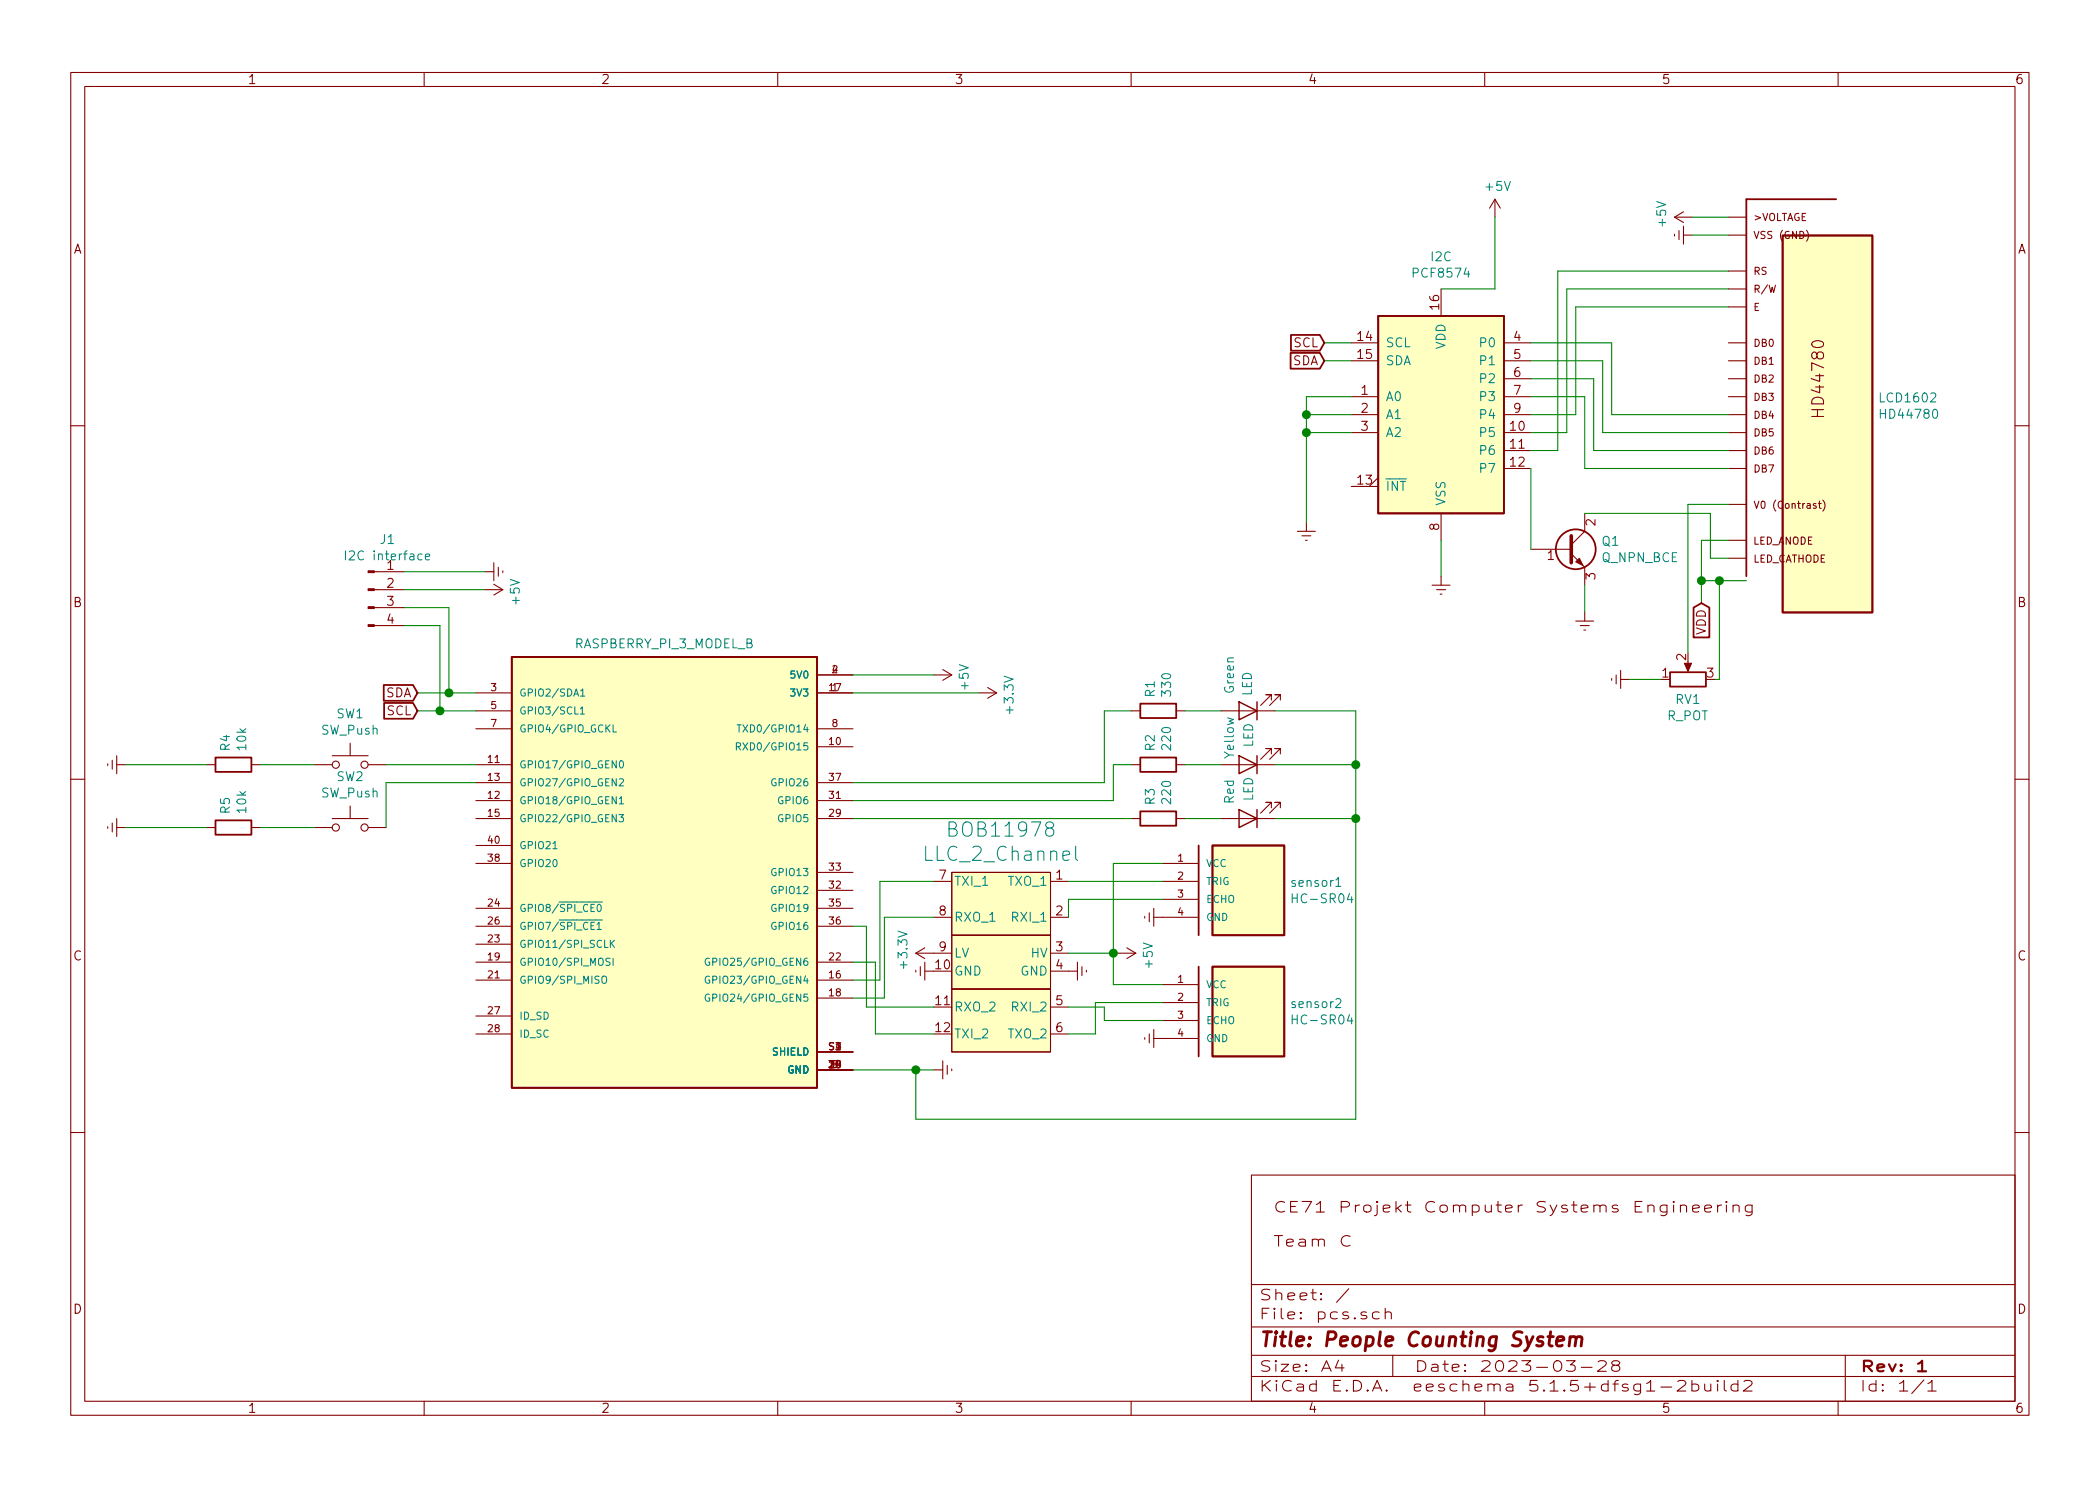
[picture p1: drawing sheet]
<svg xmlns="http://www.w3.org/2000/svg" width="297mm" height="210mm" viewBox="0 0 297 210" stroke-linecap="round" stroke-linejoin="round" font-family="sans-serif">
<g fill="none" stroke="#840000" stroke-width=".15">
<path d="M10 10.3h277v189.9h-277zM12 12.2h273v186.1h-273zM60 10.3v1.9M110 10.3v1.9M160 10.3v1.9M210 10.3v1.9M260 10.3v1.9M211.5 28.2l-.8 1.3M211.5 28.2v2.5M211.5 28.2l.7 1.3M236.9 30.7h2.5M236.9 30.7l1.2 .8"/>
<path d="M236.9 33.1v.3M237.5 32.6v1.3M238.1 33.3h1.3M238.1 30l-1.2 .7M238.1 32v2.5M244.5 33.3h2.5M244.5 30.7h2.5M244.5 38.3h2.5M191.1 48.5h3.8M191.1 51h3.8M191.1 56.1h3.8M191.1 58.7h3.8"/>
<path d="M203.8 40.9v3.8M212.7 48.5h3.8M212.7 51h3.8M212.7 53.6h3.8M212.7 56.1h3.8M212.7 58.7h3.8M244.5 40.9h2.5M244.5 43.4h2.5M244.5 48.5h2.5M244.5 51h2.5M244.5 53.6h2.5M244.5 56.1h2.5"/>
<path d="M244.5 58.7h2.5M10 60.2h2M69.8 79.6v2.6M183.5 75.2h2.6M184.1 75.8h1.3M184.7 76.4h.2M184.8 73.9v1.3M191.1 61.2h3.8M191.1 68.8h3.8M194.9 67.6l-1.2 1.2M203.8 72.6v3.8M212.7 61.2h3.8"/>
<path d="M212.7 63.7h3.8M212.7 66.3h3.8M216.5 77.7h5.7M222.2 78.4l2 1.9v2.5M224.2 72.6v2.6l-2 1.9M244.5 61.2h2.5M244.5 63.7h2.5M244.5 66.3h2.5M244.5 79h2.5M244.5 71.4h2.5M244.5 76.4h2.5M248.1 70.9l.4 1 .3-1"/>
<path d="M257.2 71.2h.4M257.4 70.9v.9l.2 .1M257.8 70.8a1.13 1.13 0 0 1 0 1.5M285 60.2h2M52.9 83.4h4.2M52.9 88.5h4.2M52.9 86h4.2M52.9 80.9h4.2M67.3 98h5.1M68.6 83.4h2.5M68.6 80.9h1.2M69.8 82.7l1.3 .7"/>
<path d="M70.5 80.3v1.2M71.1 80.8v.2M71.1 83.4l-1.3 .8M115.6 98h5M115.6 95.5h5M132.1 95.5h2.5M133.3 94.7l1.3 .8M134.6 95.5l-1.3 .8M138.4 98h2.6M139.7 97.3l1.3 .7M141 98l-1.3 .8M179.8 99.1v-.8h-.7h.7l-1.5 1.5"/>
<path d="M181.1 99.1v-.8h-.8h.8l-1.5 1.5M202.6 82.8h2.5M203.2 83.4h1.3M203.7 84.1h.3M203.8 81.5v1.3M222.9 87.9h2.5M223.5 88.5h1.3M224 89.1h.3M224.2 86.6v1.3M228 96v.3M228.6 95.5v1.3M229.2 96.1h1.3"/>
<path d="M229.2 94.9v2.5M238.8 93.6v1M10 110.3h2M15.2 108.1v.2M15.2 117v.2M15.9 107.6v1.2M15.9 116.5v1.2M16.5 117.1h1.3M16.5 108.2h1.3M16.5 106.9v2.6M16.5 115.8v2.6M29.2 117.1h1.3"/>
<path d="M29.2 108.2h1.3M35.6 117.1h1.2M35.6 108.2h1.2M44.4 117.1h2.6M44.4 108.2h2.6M47 106.9h5.1M47 115.8h5.1M49.5 105.2v1.7M49.5 114v1.8M52.1 117.1h2.5M52.1 108.2h2.5M67.3 100.6h5.1"/>
<path d="M67.3 108.2h5.1M67.3 115.8h5.1M67.3 113.3h5.1M67.3 110.7h5.1M67.3 119.6h5.1M67.3 103.1h5.1M115.6 115.8h5M115.6 105.7h5M115.6 113.3h5M115.6 110.7h5M115.6 103.1h5M160 100.6h1.3"/>
<path d="M160 108.2h1.3M160 115.8h1.3M166.4 100.6h1.2M166.4 108.2h1.2M166.4 115.8h1.2M172.7 100.6h7.6M172.7 108.2h7.6M172.7 115.8h7.6M179.8 106.7v-.8h-.7h.7l-1.5 1.5M179.8 114.3v-.8h-.7h.7l-1.5 1.6M181.1 106.7v-.8h-.8h.8l-1.5 1.5M181.1 114.3v-.8h-.8h.8l-1.5 1.6"/>
<path d="M285 110.3h2M67.3 138.7h5.1M67.3 136.1h5.1M67.3 133.6h5.1M67.3 128.5h5.1M67.3 131.1h5.1M67.3 122.2h5.1M115.6 138.7h5M115.6 136.1h5M115.6 128.5h5M115.6 131.1h5M115.6 126h5"/>
<path d="M115.6 123.4h5M129.5 134.9h5.1M129.5 134.9l1.3 .7M129.5 137.3v.2M130.2 136.8v1.2M130.8 134.1l-1.3 .8M130.8 137.4h1.3M130.8 136.1v2.6M132.1 129.8h2.5M132.1 124.7h2.5M134.6 132.3h14v7.6h-14zM134.6 123.4h14v8.9h-14z"/>
<path d="M134.6 139.9h14v8.9h-14zM148.6 134.9h2.5M148.6 129.8h2.5M148.6 137.4h3.8M148.6 124.7h2.5M152.4 136.1v2.6M153 136.8v1.2M153.7 137.3v.2M158.1 134.9h2.6M159.4 134.1l1.3 .8M160.7 134.9l-1.3 .7M161.9 129.7v.2"/>
<path d="M162.6 129.2v1.2M163.2 129.8h6.3M163.2 128.5v2.6M164.5 122.2h5M164.5 139.3h5M164.5 124.7h5M164.5 127.2h5M67.3 143.8h5.1M67.3 146.3h5.1M115.6 151.4h5M115.6 141.2h5M115.6 148.8h5"/>
<path d="M132.1 151.4h1.2M133.3 150.1v2.5M134 150.7v1.3M134.6 151.3v.2M148.6 146.3h2.5M148.6 142.5h2.5M161.9 146.8v.3M162.6 146.3v1.3M163.2 145.7v2.5M163.2 146.9h6.3M164.5 141.9h5M164.5 144.4h5"/>
<path d="M10 160.2h2M177 166.3h108v32h-108zM180.3 174.8h1.1M180.8 174.8v1.5M181.7 170.1a.77 .77 0 0 0-1 .1 .77 .77 0 0 0 0 1.1 .77 .77 0 0 0 1 .1M182 175.8l.9-.1v-.3l-.6-.1-.3 .2v.6l.1 .1 .2 .1 .6-.1M182.5 170.7h.7M183.5 170h-1v1.5h1M183.8 175.4l.2-.1 .6 .1 .1 .1v.8M184.2 170h1.3l-.8 1.5M184.7 175.7l-.7 .1-.3 .2 .1 .2 .2 .1 .7-.1M185.6 175.5a.63 .63 0 0 1 .9 0v.8"/>
<path d="M185.6 175.3v1M186.2 170.4l.6-.4v1.5M186.2 171.5h1.1M186.5 175.5a.51 .51 0 0 1 .8 0v.8M189.7 170.8h.8a.4 .4 0 0 0 .3-.7l-.3-.1h-.8v1.5M191 175a.78 .78 0 0 0-1.1 .1 .78 .78 0 0 0 0 1 .78 .78 0 0 0 1.1 .1M191.7 170.5v1M192.3 170.5l-.4 .1-.2 .2M194.8 170.5v1.3l-.1 .1-.3 .1M194.8 170l-.1 .1h.1h.1l-.1-.1v.1M195.7 171l.9-.1-.1-.3-.6-.1-.2 .2v.7l.2 .1 .6-.1M197.5 170v1.5"/>
<path d="M197.7 170.9l.5 .6M198.2 170.5l-.7 .6M198.8 170.5h.8M199.1 170v1.3l.3 .2h.2M202.9 170.1a.78 .78 0 0 0-1 .1 .78 .78 0 0 0 0 1.1 .78 .78 0 0 0 1 .1M205.6 170.6a.63 .63 0 0 1 .9 .1v.8M205.6 170.5v1M206.5 170.7a.53 .53 0 0 1 .8 0v.8M208.3 170.6a.71 .71 0 0 1 .9 .2v.4a.7 .7 0 0 1-.9 .2M208.3 170.5v1.5M210.1 170.5v.8a.58 .58 0 0 0 .8 .1M210.9 170.5v1"/>
<path d="M211.6 170.5h.8M211.9 170v1.3l.1 .1 .4 .1M213 171l.9-.1-.1-.3-.6-.1-.2 .2v.7l.2 .1 .6-.1M214.8 170.5v1M215.3 170.5l-.3 .1-.2 .2M218.6 170.1a.89 .89 0 0 0-1.2 .2 .39 .39 0 0 0 .4 .4 .85 .85 0 0 1 .8 .4 .39 .39 0 0 1-.4 .4l-.8-.1M219.3 170.5l.4 1M220.2 170.5l-.7 1.4-.2 .1M221.6 170.6a.49 .49 0 0 0-.7 .2 .74 .74 0 0 0 .7 .3l.1 .2a.66 .66 0 0 1-.8 .1M222.3 170.5h.8M222.6 170v1.3l.1 .1 .4 .1M223.6 171l1-.1v-.2a.66 .66 0 0 0-.9-.1l-.1 .1v.6l.1 .1 .2 .1 .6-.1"/>
<path d="M225.5 170.6a.64 .64 0 0 1 .8 .1v.8M225.5 170.5v1M226.3 170.7a.54 .54 0 0 1 .9 0v.8M228.8 170.6a.55 .55 0 0 0-.8 .1v.1a.74 .74 0 0 0 .8 .3l.1 .1-.1 .2-.2 .1-.6-.1M231.3 170.7h.7M232.3 170h-1v1.5h1M233.1 170.6a.64 .64 0 0 1 .9 .1v.8M233.1 170.5v1M235.8 170.5v1.2a.63 .63 0 0 1-.9 .2M235.8 170.6a.71 .71 0 0 0-1 .2v.4a.7 .7 0 0 0 1 .2M236.7 170v.1h.1l-.1-.1v.1M236.7 170.5v1"/>
<path d="M237.7 170.6a.63 .63 0 0 1 .9 .1v.8M237.7 170.5v1M239.4 171l1-.1-.1-.3-.6-.1-.3 .2 .1 .7 .2 .1 .6-.1M241.1 171l1-.1-.1-.3a.66 .66 0 0 0-.9 .1v.6a.66 .66 0 0 0 .9 .1M243 170.5v1M243.5 170.5l-.4 .1-.1 .2M244.2 170l-.1 .1h.1h.1l-.1-.1v.1M244.2 170.5v1M245.1 170.6a.64 .64 0 0 1 .9 .1v.8M245.1 170.5v1M247.8 170.5v1.2a.63 .63 0 0 1-.8 .2M247.8 170.6a.71 .71 0 0 0-.9 .2v.4a.7 .7 0 0 0 .9 .2"/>
<path d="M285 160.2h2M60 198.3v1.9M110 198.3v1.9M160 198.3v1.9M177 194.8h108M177 191.8h108M177 187.8h108M177 181.8h108M189.3 192.5l-.4 1h1.2M189.8 193v1M190.8 182.3l-1.7 2M194.1 196.8l.7-1.5 .7 1.5"/>
<path d="M194.3 196.4h1M195.1 185.7a.69 .69 0 0 0-1 .2l.1 .6a.86 .86 0 0 0 .9 0M195.9 185.7a.63 .63 0 0 1 .9 .1v.8M195.9 185.1v1.5M197 191.8v3M210 198.3v1.9M221.6 192.5h1.2l-.7 .6a.54 .54 0 0 1 .7 .3l-.1 .5a1.05 1.05 0 0 1-1.1 0M223.7 193.5h1.5M226.1 192.7a.82 .82 0 0 1 .9-.1l.2 .2-.1 .4-1.1 .8h1.2M228.3 193.2l-.2-.2-.1-.2a.69 .69 0 0 1 1.1 0l-.2 .3-.6 .1a.47 .47 0 0 0-.3 .5 .69 .69 0 0 0 1.1 0 .47 .47 0 0 0-.4-.5M234.9 196.3h1.5M237.3 195.5a.85 .85 0 0 1 1-.1l.2 .2-.1 .4-1.2 .8h1.3"/>
<path d="M239.3 195.9a.73 .73 0 0 1 1 .2v.4a.7 .7 0 0 1-1 .2M239.3 195.3v1.5M241.1 195.8v.8a.6 .6 0 0 0 .9 .1M242 195.8v1M243 195.3l-.2 .1 .2 .1 .1-.1-.1-.1v.2M243 195.8v1M243.9 195.3v1.3l.3 .2M245.8 195.9a.71 .71 0 0 0-.9 .2v.4a.7 .7 0 0 0 .9 .2M245.8 195.3v1.5M246.7 195.5a.82 .82 0 0 1 .9-.1l.2 .2-.1 .4-1.1 .8h1.2M260 198.3v1.9M261 191.8v6.5"/>
<path d="M272.1 195.2l-1.7 2M272.7 195.8l.4-.3 .2-.2v1.5M272.7 196.8h1.2"/>
<circle cx="47.5" cy="117.1" r=".51"/>
<circle cx="47.5" cy="108.2" r=".51"/>
<circle cx="51.6" cy="108.2" r=".51"/>
<circle cx="51.6" cy="117.1" r=".51"/>
<circle cx="193.4" cy="171" r=".55"/>
<circle cx="204.2" cy="171" r=".55"/>
</g>
<path d="M271.3 193l.6-.5v1.5M271.3 194h1.1" fill="none" stroke="#840000" stroke-width=".3"/>
<path d="M218.9 189.1h.8M219.3 188.4l-.2 1.8 .1 .1 .4 .1M220.2 189.8l1-.2-.1-.4-.5-.1-.2 .1-.2 .2-.1 .8 .1 .1 .2 .1 .6-.1M222.1 189.3a.52 .52 0 0 1 .8 .1l-.1 1M222.1 189.1l-.2 1.3M222.9 189.4l.1-.2 .2-.1 .5 .1-.1 1.2" fill="none" stroke="#840000" stroke-width=".41"/>
<g fill="#ffffc2" stroke="#ffffc2" stroke-width=".14">
<path d="M252.1 33.3h12.7v53.4h-12.7z"/>
<path d="M72.4 93h43.2v60.9h-43.2z"/>
<path d="M194.9 44.7h17.8v27.9h-17.8z"/>
<path d="M171.5 136.8h10.2v12.7h-10.2z"/>
<path d="M171.5 119.6h10.2v12.7h-10.2z"/>
<path d="M134.6 132.3h14v7.6h-14z"/>
<path d="M134.6 123.4h14v8.9h-14z"/>
<path d="M134.6 139.9h14v8.9h-14z"/>
</g>
<g fill="none" stroke="#840000" stroke-width=".25">
<path d="M252.1 33.3h12.7v53.4h-12.7zM259.7 28.2h-12.7v53.3M182.5 49.9h4.2l.6 1.1-.6 1.2h-4.2zM182.6 47.4h4.1l.6 1.1-.6 1.1h-4.1zM194.9 44.7h17.8v27.9h-17.8zM54.3 96.9h4.1l.7 1.1-.7 1.2h-4.1zM54.3 99.5h4.1l.7 1.1-.7 1.1h-4.1zM72.4 93h43.2v60.9h-43.2zM161.3 99.6h5.1v2h-5.1zM236.2 95.1h5.1v2h-5.1zM239.5 86l1.2-.7 1.1 .7v4.2h-2.3zM30.5 116.1h5.1v2h-5.1z"/>
<path d="M30.5 107.2h5.1v2h-5.1zM161.3 107.2h5.1v2h-5.1zM161.3 114.8h5.1v2h-5.1zM169.5 119.6v12.7M171.5 119.6h10.2v12.7h-10.2zM169.5 136.8v12.7M171.5 136.8h10.2v12.7h-10.2z"/>
<circle cx="222.9" cy="77.7" r="2.82"/>
</g>
<path d="M175.3 99.3l2.5 1.3-2.5 1.2zM177.8 99.3v2.5M175.3 106.9l2.5 1.3-2.5 1.3zM175.3 114.5l2.5 1.3-2.5 1.3zM177.8 106.9v2.6M177.8 114.5v2.6" fill="none" stroke="#840000" stroke-width=".2"/>
<g fill="#840000" stroke="#840000" stroke-width=".15">
<path d="M238.3 93.8h1l-.5 1.2z"/>
<path d="M222.9 79.5l.5-.5 .5 1z"/>
<path d="M52.1 88.4h.8v.2h-.8z"/>
<path d="M52.1 85.8h.8v.3h-.8z"/>
<path d="M52.1 83.3h.8v.3h-.8z"/>
<path d="M52.1 80.8h.8v.2h-.8z"/>
</g>
<g fill="none" stroke="#008484" stroke-width=".15">
<path d="M48.9 77.9v1.3M60.2 78.8l.6-.1-.1-.3h-.3l-.2 .2v.6h.5M82.1 97.8l.3-.3v1M82.1 98.5h.6M82.1 100.3l.3-.3v1M82.1 101h.6M86.7 102.6v1h.5M87.6 115.3h.6l-.4 .3 .4 .2-.1 .4-.1 .1-.4-.1M87.6 113l.3-.3v1M87.6 110.3l.4-.1 .1 .1 .1 .2-.6 .7h.6M87.6 113.7h.6M87.7 107.7l.1-.1a.53 .53 0 0 1 .4 .5 .53 .53 0 0 1-.4 .6l-.2-.5z"/>
<path d="M104.2 105.6h.4l.1-.2v-.2l-.5-.1v1M104.3 102.6h.5M104.4 105.6l.3 .5M104.5 102.6v1M152.1 119.7v1.8l.3 .2M78.2 120.1h.6M83.3 130.2h1.9M84.3 127.6h.9M84.5 130.8l.2-.3v1M84.5 131.5h.5M84.6 128h.1a.53 .53 0 0 1 .4 .5 .53 .53 0 0 1-.4 .5l-.2-.4zM85.2 138.2l.2-.1 .3 .1a.69 .69 0 0 1-.1 .9h-.2l-.2-.1z"/>
<path d="M86.3 135.6l-.5 .1v.3l.4 .1 .1 .3-.2 .2-.4-.1M86.3 133v1.1M86.5 133.5l.4 .6M86.7 135.6v1M86.9 133l-.6 .6M100.3 138.2a.47 .47 0 0 0-.6 .4 .47 .47 0 0 0 .6 .5l.1-.4h-.2M100.3 135.6a.47 .47 0 0 0-.6 .5 .47 .47 0 0 0 .6 .4l.1-.4h-.2M189 125.4h.7M190.9 126.4l-.3 .9h.8M100.3 140.7a.47 .47 0 0 0-.6 .5 .47 .47 0 0 0 .6 .4l.1-.4h-.2M189 141.4l.1-.1h.3l.2 .1 .1 .3-.1 .2-.7 .7h.8M190.9 143.6l-.3 .8h.8"/>
</g>
<path d="M222.2 75.8v3.8" fill="none" stroke="#840000" stroke-width=".51"/>
<g fill="none" stroke="#008400" stroke-width=".15">
<path d="M211.5 30.7v10.2h-7.7M239.4 33.3h5.1M239.4 30.7h5.1M244.5 38.3h-24.2v25.4h-3.8M184.8 58.7h6.3M187.3 51h3.8M187.3 48.5h3.8M191.1 56.1h-6.3v17.8M216.5 48.5h11.5v10.2h16.5M216.5 56.1h7.7v10.2h20.3M216.5 51h10.2v10.2h17.8M216.5 53.6h8.9v10.1h19.1"/>
<path d="M244.5 43.4h-21.6v15.3h-6.4M244.5 40.9h-22.9v20.3h-5.1M184.8 61.2h6.3M203.8 76.4v5.1M216.5 66.3v11.4M224.2 72.6h17.7v6.4h2.6M244.5 76.4h-3.8v8.9M244.5 71.4h-5.7v20.9M57.1 86h6.4v12M57.1 88.5h5.1v12.1M57.1 80.9h11.5M57.1 83.4h11.5"/>
<path d="M59.1 98h8.2M120.6 98h17.8M120.6 95.5h11.5M224.2 82.8v3.8M230.5 96.1h4.4M240.7 82.2h6.3M243.2 82.2v13.9h-.6M17.8 108.2h11.4M17.8 117.1h11.4M36.8 108.2h7.6M36.8 117.1h7.6M54.6 108.2h12.7"/>
<path d="M59.1 100.6h8.2M67.3 110.7h-12.7v6.4M120.6 115.8h39.4M160 108.2h-2.5v5.1h-36.9M160 100.6h-3.8v10.1h-35.6M167.6 108.2h5.1M167.6 100.6h5.1M167.6 115.8h5.1M180.3 108.2h11.5M180.3 100.6h11.5v57.8h-62.3v-7M180.3 115.8h11.5M120.6 131.1h2v11.4h9.5"/>
<path d="M120.6 136.1h3.2v10.2h8.3M132.1 124.7h-7.6v14h-3.9M132.1 129.8h-7v11.4h-4.5M151.1 124.7h13.4M151.1 134.9h7M164.5 122.2h-7v17.1h7M164.5 127.2h-13.4v2.6M120.6 151.4h11.5M151.1 142.5h5.1v1.9h8.3M164.5 141.9h-9.6v4.4h-3.8"/>
</g>
<g fill="#008400" stroke="#008400" stroke-width=".25">
<circle cx="62.2" cy="100.6" r=".51"/>
<circle cx="63.5" cy="98" r=".51"/>
<circle cx="129.5" cy="151.4" r=".51"/>
<circle cx="191.8" cy="108.2" r=".51"/>
<circle cx="191.8" cy="115.8" r=".51"/>
<circle cx="184.8" cy="61.2" r=".51"/>
<circle cx="184.8" cy="58.7" r=".51"/>
<circle cx="243.2" cy="82.2" r=".51"/>
<circle cx="157.5" cy="134.9" r=".51"/>
<circle cx="240.7" cy="82.2" r=".51"/>
</g>
<g font-size="2.8" fill="#008484">
<text x="134.6" y="118.4">BOB11978</text>
<text x="131.1" y="121.8">LLC_2_Channel</text>
</g>
<text font-size="2.8" fill="#840000" x="178" y="190.5">Title: People Counting System</text>
<text font-size="2.3" fill="#840000" x="258" y="58.5" transform="rotate(-90 258 58.5)">HD44780</text>
<g font-size="2.1" fill="#840000">
<text x="178" y="184">Sheet: /</text>
<text x="178" y="186.7">File: pcs.sch</text>
<text x="178" y="196.9">KiCad E.D.A.</text>
<text x="178" y="194.1">Size: A4</text>
<text x="196" y="196.9">eeschema 5.1.5+dfsg1-2build2</text>
<text x="200" y="194.1">Date: 2023-03-28</text>
<text x="263" y="194.1">Rev: 1</text>
<text x="263" y="196.9">Id: 1/1</text>
</g>
<g font-size="1.8" fill="#840000">
<text x="35" y="11.9">1</text>
<text x="85" y="11.9">2</text>
<text x="135" y="11.9">3</text>
<text x="185" y="11.9">4</text>
<text x="235" y="11.9">5</text>
<text x="285" y="11.9">6</text>
<text x="10.4" y="35.9">A</text>
<text x="285.4" y="35.9">A</text>
<text x="203.6" y="43.8" transform="rotate(-90 203.6 43.8)">16</text>
<text x="182.8" y="51.7">SDA</text>
<text x="183" y="49.1">SCL</text>
<text x="192.1" y="48.3">14</text>
<text x="192.1" y="50.8">15</text>
<text x="214.1" y="48.3">4</text>
<text x="214.1" y="50.8">5</text>
<text x="214.1" y="53.3">6</text>
<text x="192.6" y="55.9">1</text>
<text x="192.6" y="58.4">2</text>
<text x="214.1" y="55.9">7</text>
<text x="214.1" y="58.4">9</text>
<text x="192.6" y="61">3</text>
<text x="213.7" y="61">10</text>
<text x="213.7" y="63.5">11</text>
<text x="192.1" y="68.6">13</text>
<text x="213.7" y="66">12</text>
<text x="203.6" y="75" transform="rotate(-90 203.6 75)">8</text>
<text x="225.7" y="74.4" transform="rotate(-90 225.7 74.4)">2</text>
<text x="54.8" y="80.6">1</text>
<text x="54.8" y="83.2">2</text>
<text x="218.9" y="79.2">1</text>
<text x="225.7" y="82" transform="rotate(-90 225.7 82)">3</text>
<text x="10.4" y="85.9">B</text>
<text x="54.8" y="85.7">3</text>
<text x="54.8" y="88.3">4</text>
<text x="241.3" y="89.9" transform="rotate(-90 241.3 89.9)">VDD</text>
<text x="285.4" y="85.9">B</text>
<text x="235.1" y="95.9">1</text>
<text x="238.5" y="93.4" transform="rotate(-90 238.5 93.4)">2</text>
<text x="241.5" y="95.9">3</text>
<text x="54.5" y="98.7">SDA</text>
<text x="54.7" y="101.2">SCL</text>
<text x="132.9" y="124.5">7</text>
<text x="149.4" y="124.5">1</text>
<text x="132.9" y="129.5">8</text>
<text x="149.4" y="129.5">2</text>
<text x="10.4" y="135.9">C</text>
<text x="132.4" y="137.2">10</text>
<text x="132.9" y="134.6">9</text>
<text x="149.4" y="134.6">3</text>
<text x="149.4" y="137.2">4</text>
<text x="285.4" y="135.9">C</text>
<text x="132.4" y="142.2">11</text>
<text x="149.4" y="142.2">5</text>
<text x="132.4" y="146">12</text>
<text x="149.4" y="146">6</text>
<text x="10.4" y="185.9">D</text>
<text x="285.4" y="185.9">D</text>
<text x="35" y="199.9">1</text>
<text x="85" y="199.9">2</text>
<text x="135" y="199.9">3</text>
<text x="185" y="199.9">4</text>
<text x="235" y="199.9">5</text>
<text x="285" y="199.9">6</text>
</g>
<g font-size="1.8" fill="#008484">
<text x="210.2" y="27">+5V</text>
<text x="235.7" y="31.9" transform="rotate(-90 235.7 31.9)">+5V</text>
<text x="200.1" y="39.3">PCF8574</text>
<text x="202.5" y="37">I2C</text>
<text x="196" y="49.1">SCL</text>
<text x="196" y="51.7">SDA</text>
<text x="204.5" y="49.4" transform="rotate(-90 204.5 49.4)">VDD</text>
<text x="209.5" y="49.1">P0</text>
<text x="209.5" y="51.7">P1</text>
<text x="196" y="56.8">A0</text>
<text x="196" y="59.3">A1</text>
<text x="209.5" y="54.2">P2</text>
<text x="209.5" y="56.8">P3</text>
<text x="209.5" y="59.3">P4</text>
<text x="266.1" y="56.9">LCD1602</text>
<text x="266.3" y="59.3">HD44780</text>
<text x="196" y="61.8">A2</text>
<text x="209.5" y="61.8">P5</text>
<text x="209.5" y="64.4">P6</text>
<text x="196" y="69.5">INT</text>
<text x="204.5" y="71.6" transform="rotate(-90 204.5 71.6)">VSS</text>
<text x="209.5" y="66.9">P7</text>
<text x="53.8" y="77">J1</text>
<text x="226.6" y="77.2">Q1</text>
<text x="49.5" y="79.3">I2C interface</text>
<text x="226.6" y="79.5">Q_NPN_BCE</text>
<text x="73.5" y="85.4" transform="rotate(-90 73.5 85.4)">+5V</text>
<text x="81.3" y="91.7">RASPBERRY_PI_3_MODEL_B</text>
<text x="47.6" y="101.6">SW1</text>
<text x="137" y="97.5" transform="rotate(-90 137 97.5)">+5V</text>
<text x="143.4" y="100.8" transform="rotate(-90 143.4 100.8)">+3.3V</text>
<text x="163.3" y="98.6" transform="rotate(-90 163.3 98.6)">R1</text>
<text x="165.7" y="98.4" transform="rotate(-90 165.7 98.4)">330</text>
<text x="174.5" y="98" transform="rotate(-90 174.5 98)">Green</text>
<text x="177.1" y="98.5" transform="rotate(-90 177.1 98.5)">LED</text>
<text x="235.8" y="101.9">R_POT</text>
<text x="237.1" y="99.6">RV1</text>
<text x="32.5" y="106.2" transform="rotate(-90 32.5 106.2)">R4</text>
<text x="34.8" y="106.1" transform="rotate(-90 34.8 106.1)">10k</text>
<text x="45.5" y="104">SW_Push</text>
<text x="163.3" y="106.2" transform="rotate(-90 163.3 106.2)">R2</text>
<text x="165.7" y="106" transform="rotate(-90 165.7 106)">220</text>
<text x="174.5" y="107.2" transform="rotate(-90 174.5 107.2)">Yellow</text>
<text x="177.3" y="105.8" transform="rotate(-90 177.3 105.8)">LED</text>
<text x="45.5" y="112.8">SW_Push</text>
<text x="47.6" y="110.5">SW2</text>
<text x="163.3" y="113.8" transform="rotate(-90 163.3 113.8)">R3</text>
<text x="165.7" y="113.6" transform="rotate(-90 165.7 113.6)">220</text>
<text x="174.5" y="113.7" transform="rotate(-90 174.5 113.7)">Red</text>
<text x="177.3" y="113.4" transform="rotate(-90 177.3 113.4)">LED</text>
<text x="32.5" y="115.1" transform="rotate(-90 32.5 115.1)">R5</text>
<text x="34.8" y="115" transform="rotate(-90 34.8 115)">10k</text>
<text x="134.9" y="125.3">TXI_1</text>
<text x="142.7" y="125.3">TXO_1</text>
<text x="182.8" y="125.5">sensor1</text>
<text x="134.9" y="130.4">RXO_1</text>
<text x="143.4" y="130.4">RXI_1</text>
<text x="183.2" y="127.8">HC-SR04</text>
<text x="128.4" y="136.8" transform="rotate(-90 128.4 136.8)">+3.3V</text>
<text x="134.9" y="135.5">LV</text>
<text x="145.8" y="135.5">HV</text>
<text x="163.1" y="136.8" transform="rotate(-90 163.1 136.8)">+5V</text>
<text x="134.9" y="138">GND</text>
<text x="134.9" y="143.1">RXO_2</text>
<text x="143.4" y="143.1">RXI_2</text>
<text x="144.3" y="138">GND</text>
<text x="182.8" y="142.6">sensor2</text>
<text x="134.9" y="146.9">TXI_2</text>
<text x="142.7" y="146.9">TXO_2</text>
<text x="183.2" y="145">HC-SR04</text>
</g>
<g font-size="1.4" fill="#840000">
<text x="248" y="31.3">&gt;VOLTAGE</text>
<text x="248.4" y="33.8">VSS (GND)</text>
<text x="248.1" y="38.9">RS</text>
<text x="248.3" y="41.4">R/W</text>
<text x="248" y="44">E</text>
<text x="248.1" y="49.1">DB0</text>
<text x="248.1" y="51.6">DB1</text>
<text x="248.1" y="54.1">DB2</text>
<text x="248.1" y="56.7">DB3</text>
<text x="248.1" y="59.3">DB4</text>
<text x="248.1" y="61.7">DB5</text>
<text x="248.1" y="64.3">DB6</text>
<text x="248.1" y="66.8">DB7</text>
<text x="248.8" y="72">V0 (Contrast)</text>
<text x="247.9" y="77.1">LED_ANODE</text>
<text x="247.9" y="79.6">LED_CATHODE</text>
<text x="117.7" y="95.2">2</text>
<text x="69.5" y="97.8">3</text>
<text x="69.5" y="100.3">5</text>
<text x="117.3" y="97.8">17</text>
<text x="117.7" y="97.8">1</text>
<text x="69.1" y="107.9">11</text>
<text x="69.5" y="102.9">7</text>
<text x="117.3" y="105.4">10</text>
<text x="117.7" y="102.9">8</text>
<text x="69.1" y="113">12</text>
<text x="69.1" y="110.5">13</text>
<text x="117.3" y="113">31</text>
<text x="117.3" y="110.5">37</text>
<text x="69.1" y="115.6">15</text>
<text x="69.1" y="119.4">40</text>
<text x="117.3" y="115.6">29</text>
<text x="69.1" y="121.9">38</text>
<text x="117.3" y="125.7">32</text>
<text x="117.3" y="123.2">33</text>
<text x="166.6" y="121.9">1</text>
<text x="166.6" y="124.5">2</text>
<text x="69.1" y="128.3">24</text>
<text x="69.1" y="130.8">26</text>
<text x="117.3" y="128.3">35</text>
<text x="117.3" y="130.8">36</text>
<text x="166.6" y="129.5">4</text>
<text x="166.6" y="127">3</text>
<text x="69.1" y="135.9">19</text>
<text x="69.1" y="133.3">23</text>
<text x="117.3" y="135.9">22</text>
<text x="69.1" y="138.4">21</text>
<text x="69.1" y="143.5">27</text>
<text x="117.3" y="138.4">16</text>
<text x="117.3" y="141">18</text>
<text x="166.6" y="139.1">1</text>
<text x="166.6" y="141.6">2</text>
<text x="69.1" y="146">28</text>
<text x="117.2" y="148.6">S1</text>
<text x="118.2" y="148.6">2</text>
<text x="166.6" y="146.7">4</text>
<text x="166.6" y="144.1">3</text>
<text x="117.3" y="151.1">14</text>
<text x="117.7" y="151.1">9</text>
</g>
<g font-size="1.4" fill="#008484">
<text x="73.4" y="98.5">GPIO2/SDA1</text>
<text x="73.4" y="101.1">GPIO3/SCL1</text>
<text x="112" y="98.5">3V3</text>
<text x="112" y="96">5V0</text>
<text x="73.4" y="103.6">GPIO4/GPIO_GCKL</text>
<text x="105.3" y="106.2">RXD0/GPIO15</text>
<text x="105.4" y="103.6">TXD0/GPIO14</text>
<text x="73.4" y="108.7">GPIO17/GPIO_GEN0</text>
<text x="73.4" y="113.8">GPIO18/GPIO_GEN1</text>
<text x="73.4" y="111.2">GPIO27/GPIO_GEN2</text>
<text x="109.4" y="111.2">GPIO26</text>
<text x="110.2" y="113.8">GPIO6</text>
<text x="73.4" y="116.3">GPIO22/GPIO_GEN3</text>
<text x="110.2" y="116.3">GPIO5</text>
<text x="73.4" y="122.7">GPIO20</text>
<text x="73.4" y="120.1">GPIO21</text>
<text x="109.4" y="123.9">GPIO13</text>
<text x="170.6" y="122.7">VCC</text>
<text x="170.6" y="125.2">TRIG</text>
<text x="73.4" y="129">GPIO8/SPI_CE0</text>
<text x="73.4" y="131.6">GPIO7/SPI_CE1</text>
<text x="109.4" y="126.5">GPIO12</text>
<text x="109.4" y="129">GPIO19</text>
<text x="109.4" y="131.6">GPIO16</text>
<text x="170.6" y="130.3">GND</text>
<text x="170.6" y="127.8">ECHO</text>
<text x="73.4" y="136.6">GPIO10/SPI_MOSI</text>
<text x="73.4" y="134.1">GPIO11/SPI_SCLK</text>
<text x="100.9" y="136.6">GPIO25/GPIO_GEN6</text>
<text x="73.4" y="139.2">GPIO9/SPI_MISO</text>
<text x="100.9" y="139.2">GPIO23/GPIO_GEN4</text>
<text x="100.9" y="141.7">GPIO24/GPIO_GEN5</text>
<text x="170.6" y="139.8">VCC</text>
<text x="170.6" y="142.4">TRIG</text>
<text x="73.4" y="144.3">ID_SD</text>
<text x="73.4" y="146.8">ID_SC</text>
<text x="109.4" y="149.3">SHIELD</text>
<text x="170.6" y="147.4">GND</text>
<text x="170.6" y="144.9">ECHO</text>
<text x="111.4" y="151.9">GND</text>
</g>
</svg>
